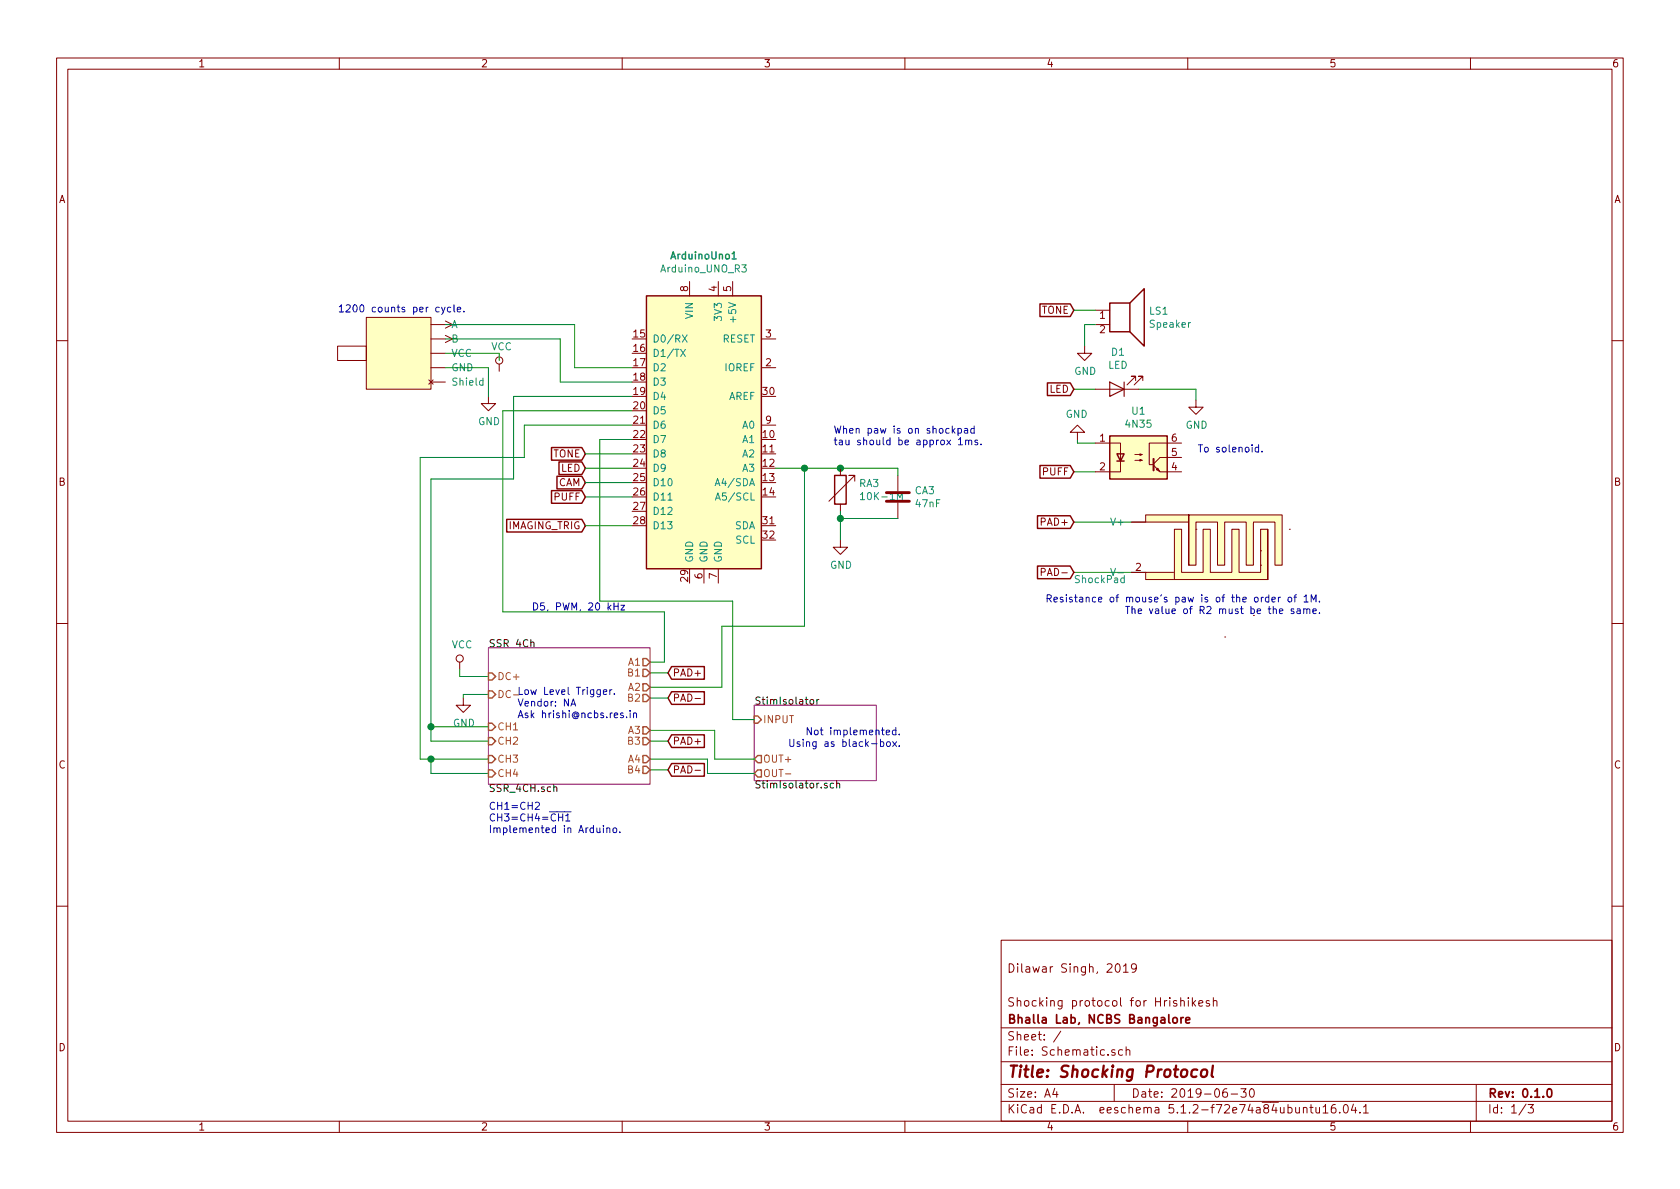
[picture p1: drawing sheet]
<svg xmlns="http://www.w3.org/2000/svg" width="297mm" height="210mm" viewBox="0 0 297 210" stroke-linecap="round" stroke-linejoin="round" font-family="sans-serif">
<g fill="none" stroke="#840000" stroke-width=".18">
<path d="M10 10.3h277v189.9h-277zM12 12.2h273v186.1h-273zM60 10.3v1.9M110 10.3v1.9M160 10.3v1.9M210 10.3v1.9M260 10.3v1.9M64.8 56.1h11.4v12.7h-11.4zM76.2 59.9h2.5M76.2 57.4h2.5M78.7 56.8l1.3 .6-1.3 .6M78.7 59.3l1.3 .6-1.3 .7"/>
<path d="M121.9 49.8v2.5M127 49.8v2.5M129.5 49.8v2.5M134.6 59.9h2.6M193.7 57.4h2.5M193.7 54.9h2.5M10 60.2h2M59.7 61.2h5.1v2.5h-5.1zM64.8 61.2h.1M75.8 67.2l.8 .7M76.2 65h2.5M76.2 62.5h2.5"/>
<path d="M76.2 67.6h2.5M76.6 67.2l-.8 .7M86.4 70.1v1.3h1.2l-1.2 1.2-1.3-1.2h1.3M88.3 64.4v1.3M134.6 65h2.6M134.6 75.2h2.6M190.5 76.4h1.3l-1.3-1.2-1.3 1.2h1.3v1.3M191.8 61.2v1.3h1.2l-1.2 1.2-1.3-1.2h1.3M193.7 78.4h4.4v5h-4.4M193.7 68.8h7.6M200.8 67.3v-.8h-.8h.8l-1.5 1.6M202.1 67.3v-.8h-.8h.8l-1.6 1.6"/>
<path d="M208.9 78.4h-5.7v3.8h.6M211.5 70.7v1.3h1.2l-1.2 1.3-1.3-1.3h1.3M285 60.2h2M148.6 95.5v1.3h1.3l-1.3 1.2-1.3-1.2h1.3M148.6 82.8v1.3M148.6 89.1v1.3M151.1 85.1v-1h-1h1l-4.5 4.5M158.7 84.1v2.8M158.7 88.9v2.8M200 92.3h2.6M200.7 81.4h1.2l-.4 .1v-.2l.4 .1M200.7 80.4h1.2l-.4 .1v-.2l.4 .1"/>
<path d="M204 82.3l1.1 1.1h3.8M204.7 82.8l.3 .5-.5-.2zM208.9 80.9h-3.8l-1.1 1.1M210.2 92.3h-7.6v-1.2h24.1v8.8h-1.3v-7.6h-3.8v7.6h-1.3v-7.6h-3.8v7.6h-1.2v-7.6h-3.8v7.6h-1.3v-8.8v8.8M211.5 93.6h.1M222.9 99.9h.1M222.9 97.4h.1M224.2 93.6v8.9v-8.9h-1.3v7.6h-3.8v-7.6h-1.3v7.6h-3.8v-7.6h-1.3v7.6h-3.8v-7.6h-1.3v8.9h16.6M228 93.6h.1M10 110.3h2M81.3 117.1v1.3M124.5 100.6v2.5"/>
<path d="M127 100.6v2.5M184.1 101.2l.7-.1v-.5l-.2-.1h-.5v1.3M200 101.2h2.6M207.6 101.2h-5v1.3h5M216.5 112.6h.1M285 110.3h2M81.9 123.4v1.3h1.3l-1.3 1.3-1.3-1.3h1.3M122.9 123.5h1M122.9 136.2h1M10 160.2h2M177 166.3h108v32h-108zM197.4 170.5l.3-.1a.94 .94 0 0 1 0 1.5 .8 .8 0 0 1-.6-.6 .8 .8 0 0 1 .3-.8z"/>
<path d="M198.6 170.9l.5-.5v1.5M198.6 171.9h.9M200.9 171.1l-.1 .1a.48 .48 0 0 1-.6 .1l-.1-.2 .1-.6a.48 .48 0 0 1 .7 .2 1.01 1.01 0 0 1-.4 1.2h-.3M208.8 177.1v-.1a.37 .37 0 0 1 .6 .1v.8M208.8 176.4v1.5M210.1 176.4v.2M210.1 176.9v1M210.8 176.4v1.5M211 177.4l.4 .5M211.4 176.9l-.6 .6M212 177.4l.7-.1-.1-.3-.4-.1-.2 .2v.7h.6M213.8 177l-.3-.1-.2 .2v.3l.5 .1v.3h-.5"/>
<path d="M214.5 177.1l.3-.2 .3 .1 .1 .9M214.5 176.4v1.5M285 160.2h2M60 198.3v1.9M110 198.3v1.9M160 198.3v1.9M177 194.8h108M177 191.8h108M177 187.8h108M177 181.8h108M186.5 192.5l-.4 1h1M186.8 193v1"/>
<path d="M187.6 182.3l-1.3 2M197 191.8v3M197.1 185.7a.37 .37 0 0 0-.6 .1l.1 .2 .5 .2 .1 .1-.2 .3-.5-.1M198.5 185.7l-.5-.1-.2 .3v.6l.2 .1 .5-.1M199.1 185.7h.1a.37 .37 0 0 1 .6 .1v.8M199.1 185.1v1.5M210 198.3v1.9M216.9 192.5a.62 .62 0 0 0-.7 .7l.1 .7 .2 .1 .5-.1v-.5l-.1-.2-.4-.1-.3 .3M217.7 193.5h1.1M219.4 192.5h.9l-.5 .6 .5 .1v.7l-.3 .1-.6-.1M221.1 192.6l.2-.1a.8 .8 0 0 1 .5 .8 .8 .8 0 0 1-.5 .7 1 1 0 0 1-.2-1.4zM230.5 196l.2-.2 .3 .1 .1 .9"/>
<path d="M231.6 195.8h.6M231.8 195.3v1.3l.4 .2M232.7 195.8v.9l.4 .1 .2-.1M233.3 195.8v1M233.9 195.8l.5-.5v1.5M233.9 196.8h.9M236.1 195.3a.59 .59 0 0 0-.7 .7v.7l.3 .1 .4-.1 .1-.5-.1-.2-.4-.1-.3 .3M236.9 196.7v.1M237.6 195.5l.3-.2a.8 .8 0 0 1 .5 .8 .8 .8 0 0 1-.5 .7l-.3-.1-.1-.4zM239.3 195.2l-.4 1.1h1M239.6 195.8v1M240.4 196.7v.1"/>
<path d="M241.1 195.8l.4-.5v1.5M241.1 196.8h.8M260 198.3v1.9M261 191.8v6.5M269.8 195.2l-1.2 2M270.2 195.3h.9l-.5 .6 .4 .1v.7l-.2 .1-.6-.1"/>
<circle cx="88.3" cy="63.7" r=".63"/>
<circle cx="81.3" cy="116.5" r=".63"/>
</g>
<path d="M208.8 179.9v1M209.2 179.9l-.3 .2-.1 .1M207.4 180.1l.3-.2 .4 .2 .1 .5-.2 .2-.3 .1-.3-.1zM209.7 180.4l.7-.1-.1-.3-.4-.1-.2 .2v.7h.6M273.7 192.6l.3-.1a.94 .94 0 0 1 0 1.5h-.1a1 1 0 0 1-.2-1.4z" fill="none" stroke="#840000" stroke-width=".3"/>
<path d="M211.7 189.2a.68 .68 0 0 0-1 .3l-.1 .6 .2 .2 .1 .1 .6-.1M212.5 189.3a.53 .53 0 0 1 .6-.2 .53 .53 0 0 1 .4 .4l-.1 .6a.56 .56 0 0 1-.5 .4 .56 .56 0 0 1-.6-.4zM214.5 188.4l-.3 1.8 .3 .2" fill="none" stroke="#840000" stroke-width=".41"/>
<g fill="#ffffc2" stroke="#ffffc2" stroke-width=".18">
<path d="M114.3 52.3h20.3v48.3h-20.3z"/>
<path d="M64.8 56.1h11.4v12.7h-11.4z"/>
<path d="M202.6 101.2h5v1.3h-5z"/>
<path d="M202.6 91.1h7.6v1.2h-7.6z"/>
<path d="M210.2 91.1h16.5v8.8h-1.3v-7.6h-3.8v7.6h-1.3v-7.6h-3.8v7.6h-1.2v-7.6h-3.8v7.6h-1.3z"/>
<path d="M207.6 93.6h1.3v7.6h3.8v-7.6h1.3v7.6h3.8v-7.6h1.3v7.6h3.8v-7.6h1.3v8.9v-8.9v8.9h-16.6z"/>
<path d="M196.2 77.1h10.2v7.6h-10.2z"/>
</g>
<g fill="none" stroke="#840000" stroke-width=".25">
<path d="M114.3 52.3h20.3v48.3h-20.3zM183.9 53.7h5.3l.7 1.2-.7 1.1h-5.3zM196.2 53.6h3.6v5.1h-3.6zM199.8 53.6l2.5-2.6v10.2l-2.5-2.5M97.5 79.1h5.4l.6 1.2-.6 1.1h-5.4zM185.2 67.7h4l.7 1.1-.7 1.1h-4zM196.2 77.1h10.2v7.6h-10.2zM89.6 91.8h13.3l.6 1.2-.6 1.1h-13.3zM97.5 86.8h5.4l.6 1.1-.6 1.1h-5.4zM98.5 84.2h4.4l.6 1.1-.6 1.2h-4.4zM98.8 81.7h4.1l.6 1.1-.6 1.1h-4.1zM147.6 84.1h2v5h-2z"/>
<path d="M183.4 91.2h5.8l.7 1.1-.7 1.1h-5.8zM183.9 82.3h5.3l.7 1.1-.7 1.2h-5.3zM197.5 80.3h1.3l-.7 1.2zM197.5 81.5h1.3M118.7 117.9h5.8v2.2h-5.8l-.6-1.1zM183.4 100.1h5.8l.7 1.1-.7 1.1h-5.8zM118.7 122.3h5.8v2.3h-5.8l-.6-1.2zM118.7 129.9h5.8v2.3h-5.8l-.6-1.1zM118.7 135h5.8v2.3h-5.8l-.6-1.2z"/>
</g>
<g fill="none" stroke="#008484" stroke-width=".18">
<path d="M120.6 59.2l.9 1.3M121.5 59.2l-.9 1.3M131.2 46.8h.8l-.5 .5 .4 .1 .1 .5-.3 .2-.5-.1M85.4 67.3h-.4l-.2 .2 .1 .6h.5M85.4 66.8v1.3M120.3 61.8l.9 1.2M121.2 61.8l-.9 1.2M126.4 85.9l.5-1.3 .4 1.3M126.5 88.4l.4-1.2 .5 1.2M126.6 88.1h.6M152.1 87.4l.4-.3v1.3M152.1 88.4h.8"/>
<path d="M158.7 88.4v-1.3l.4 .9 .4-.9v1.3M196.4 100.5l.4 1.3 .4-1.3M197.7 101.3h.9"/>
</g>
<g fill="none" stroke="#008400" stroke-width=".18">
<path d="M78.7 57.4h22.9v7.6h10.2M78.7 59.9h20.4v7.7h12.7M189.9 54.9h3.8M193.7 57.4h-1.9v3.8M78.7 65h7.7v5.1M78.7 62.5h9.6v1.2M111.8 70.1h-21v14.6h-14.6v46.4h10.2M111.8 75.2h-19.1v5.7h-18.4v53.3h12.1M111.8 72.6h-22.9v35.6h28.6v8.9h-2.6M111.8 77.7h-5.8v28.6h23.5v20.9h3.8M189.9 68.8h3.8M190.5 77.7v.7h3.2"/>
<path d="M201.3 68.8h10.2v1.9M103.5 80.3h8.3M103.5 82.8h8.3M103.5 85.3h8.3M103.5 87.9h8.3M103.5 93h8.3M137.2 82.8h21.5v1.3M142.2 82.8v27.9h-14.6v10.8h-12.7M148.6 82.8v.6M148.6 90.4v5.1M148.6 91.7h10.1M189.9 92.3h12.7"/>
<path d="M189.9 83.4h3.8M81.3 118.4v1.2h5.1M114.9 119h3.2M189.9 101.2h12.7M76.2 134.2v2.6h10.2M76.2 128.5h10.2M86.4 122.8h-4.5v.6M114.9 131.1h3.2M114.9 134.2h10.2v2.6h8.2M114.9 129.2h11.5v5h6.9M114.9 123.4h3.2M114.9 136.1h3.2"/>
</g>
<g fill="none" stroke="#0000c2" stroke-width=".18">
<path d="M78.1 54.3l.3 .9M78.7 54.3l-.4 1.2-.2 .1M79.7 54.4l-.4-.1-.2 .3 .1 .5h.5M80.3 53.9v1.1l.1 .2M80.8 54.7l.7-.1-.1-.2-.3-.1-.3 .2 .1 .6h.5M82 55v.2M168.5 76.1l.4 .5M168.9 75.8l-.5 .4M169.4 75.8h.3l.3 .2-.1 .5h-.5M169.4 75.8v1.2M169.5 77.7l.3-.3v1.3M169.5 78.7h.7"/>
<path d="M170.5 75.8h.5l.1 .8M170.7 77.9l.2-.1 .3 .1 .1 .8M170.7 77.8v.9M171.1 76.1h-.4l-.2 .2v.2h.6M171.3 78l.1-.2 .4 .1v.8M172.2 75.8h-.3l-.3 .2 .2 .5h.4M172.2 75.3v1.3M172.8 77.9l-.3-.1-.1 .2v.2l.4 .1v.3h-.4M173.5 78.5v.2M211.9 78.7h.7M212.2 78.7v1.2M108.6 107.2h.7"/>
<path d="M109.3 106.6v1.3M109.8 107h.6l-.6 .9h.6M185.1 105.8l.7-.1v-.4l-.7-.1v1.2M185.4 105.8l.5 .6M186.4 106l.6-.1-.1-.2-.4-.1-.1 .2v.6h.5M187.9 105.7l-.3-.1-.1 .2v.2l.4 .1v.3h-.4M188.5 105.2v.1M188.5 105.6v.8M189.6 105.7l-.3-.1-.2 .2 .1 .2 .4 .1v.3h-.5M190 105.6h.5M190.2 105.2v1.1l.3 .1M190.9 105.7h.5v.7"/>
<path d="M191.4 105.9l-.4 .1-.2 .1 .2 .3h.4M192 105.7l.2-.1 .3 .1 .1 .7M192 105.6v.8M199.4 107.2v1.3M200.2 107.8l.1-.1h.3l.1 .8M200.2 107.2v1.3M201.2 108.1l.7-.1-.1-.3h-.4l-.2 .1 .1 .7h.5M203.2 107.7l.3 .8 .3-.8M231.8 106.4v-1.2l.5 .9 .4-.9v1.2M232.1 108.1l.6-.1v-.3h-.4l-.2 .1 .1 .7h.5M233.3 106.3v.1M233.3 108.4v.1"/>
<path d="M100.9 124.9l.5-1.3 .4 1.3M101.1 124.5h.6M106.7 122.4l.6-.1-.1-.3h-.3l-.2 .1 .1 .7h.4M107.8 122v.8M108.2 122l-.4 .2M108.6 122.7v.1M110.2 126.1h-.3l-.2 .2 .1 .1 .4 .2v.3h-.5M110.8 126.8v.1M111.4 125.6v.2M111.4 126.1v.8M112 126.2l.2-.1h.3v.8M112 126.1v.8"/>
<path d="M139.6 130.7v1.1l.3 .2h.2l.3-.2v-1.1M141.4 131.2h-.3l-.2 .1 .1 .2 .4 .1v.3h-.5M142 130.7v.2M142 131.2v.8M143.5 128.7v1.2l-.8-1.2v1.2M144.1 129.2l.3-.1 .2 .1v.7h-.4l-.2-.2zM159 129.8v.1M159 131.9v.1M94.6 142l.5-.1 .2 .1 .1 .2-.1 .2-.7 .7h.8M98.5 143.6h2.5M98.8 144.5h.7M99.5 143.9v1.3"/>
<path d="M100 144.3l.4-.4v1.3M100 145.2h.8M105.5 146.4l.1 .8h.3l.2-.1M106.1 146.4v.8M106.7 146v.1M106.7 146.4v.8M107.3 146.5l.2-.1 .3 .1v.7M107.3 146.4v.8M108.4 146.5l.2-.1 .4 .1v.5l-.1 .2h-.3l-.2-.1zM109.6 147.1v.1"/>
</g>
<path d="M86.4 114.5h28.5v24.2h-28.5zM133.3 124.7h21.6v13.3h-21.6z" fill="none" stroke="#840084" stroke-width=".18"/>
<path d="M93.9 113.7l.2-.2 .2 .1 .1 .8M97.9 139.3l.2-.2 .3 .1 .1 .8M143.3 123.7h.3l.2 .1v.7h-.3l-.3-.2zM144.4 123.7v.8M144.8 123.7l-.4 .2M147.4 138.6l-.4-.1-.2 .2 .1 .6h.5M147.9 138.6l.2-.1 .3 .1 .1 .7M147.9 138.1v1.2" fill="none" stroke="#000" stroke-width=".18"/>
<g fill="none" stroke="#848400" stroke-width=".25">
<path d="M86.4 119h.6l.6 .6-.6 .7h-.6zM113.7 116.5h.6l.6 .6-.6 .6h-.6zM113.7 118.4h.6l.6 .6-.6 .6h-.6zM86.4 122.2h.6l.6 .6-.6 .6h-.6zM86.4 127.9h.6l.6 .6-.6 .7h-.6zM86.4 130.4h.6l.6 .7-.6 .6h-.6zM86.4 133.6h.6l.6 .6-.6 .7h-.6zM86.4 136.1h.6l.6 .7-.6 .6h-.6zM113.7 122.8h.6l.6 .6-.6 .7h-.6zM113.7 120.9h.6l.6 .6-.6 .7h-.6zM113.7 128.5h.6l.6 .7-.6 .6h-.6zM113.7 130.4h.6l.6 .7-.6 .6h-.6z"/>
<path d="M113.7 133.6h.6l.6 .6-.6 .7h-.6zM113.7 135.5h.6l.6 .6-.6 .7h-.6zM133.3 126.6h.7l.6 .6-.6 .7h-.7zM134 133.6h.6v1.3h-.6l-.7-.7zM134 136.1h.6v1.3h-.6l-.7-.6z"/>
</g>
<path d="M90.8 122.9h1M138.9 136.8h.9" fill="none" stroke="#848400" stroke-width=".18"/>
<g fill="#008400" stroke="#008400" stroke-width=".25">
<circle cx="142.2" cy="82.8" r=".51"/>
<circle cx="76.2" cy="128.5" r=".51"/>
<circle cx="76.2" cy="134.2" r=".51"/>
<circle cx="148.6" cy="82.8" r=".51"/>
<circle cx="148.6" cy="91.7" r=".51"/>
</g>
<path d="M156.7 88.6h4.1M156.7 87.1h4.1" fill="none" stroke="#840000" stroke-width=".51"/>
<path d="M204 81.1v2.1" fill="none" stroke="#840000" stroke-width=".36"/>
<path d="M196.2 67.6l2.6 1.2-2.6 1.3zM198.8 67.6v2.5" fill="none" stroke="#840000" stroke-width=".2"/>
<text font-size="2.8" fill="#840000" x="178" y="190.5">Title: Shocking Protocol</text>
<g font-size="2.1" fill="#840000">
<text x="178" y="172">Dilawar Singh, 2019</text>
<text x="178" y="178">Shocking protocol for Hrishikesh</text>
<text x="178" y="184">Sheet: /</text>
<text x="178" y="181">Bhalla Lab, NCBS Bangalore</text>
<text x="178" y="186.7">File: Schematic.sch</text>
<text x="178" y="196.9">KiCad E.D.A. eeschema 5.1.2-f72e74a84ubuntu16.04.1</text>
<text x="178" y="194.1">Size: A4</text>
<text x="200" y="194.1">Date: 2019-06-30</text>
<text x="263" y="194.1">Rev: 0.1.0</text>
<text x="263" y="196.9">Id: 1/3</text>
</g>
<g font-size="1.8" fill="#840000">
<text x="35" y="11.9">1</text>
<text x="85" y="11.9">2</text>
<text x="135" y="11.9">3</text>
<text x="185" y="11.9">4</text>
<text x="235" y="11.9">5</text>
<text x="285" y="11.9">6</text>
<text x="10.4" y="35.9">A</text>
<text x="285.4" y="35.9">A</text>
<text x="121.7" y="51.5" transform="rotate(-90 121.7 51.5)">8</text>
<text x="126.7" y="51.5" transform="rotate(-90 126.7 51.5)">4</text>
<text x="129.3" y="51.5" transform="rotate(-90 129.3 51.5)">5</text>
<text x="112.1" y="59.7">15</text>
<text x="135.4" y="59.7">3</text>
<text x="184.2" y="55.5">TONE</text>
<text x="194.5" y="56.4">1</text>
<text x="194.5" y="58.9">2</text>
<text x="112.1" y="62.2">16</text>
<text x="112.1" y="64.8">17</text>
<text x="135.4" y="64.8">2</text>
<text x="112.1" y="67.3">18</text>
<text x="112.1" y="69.8">19</text>
<text x="134.9" y="69.8">30</text>
<text x="185.5" y="69.5">LED</text>
<text x="112.1" y="72.4">20</text>
<text x="112.1" y="74.9">21</text>
<text x="112.1" y="77.5">22</text>
<text x="134.9" y="77.5">10</text>
<text x="135.4" y="74.9">9</text>
<text x="97.8" y="80.9">TONE</text>
<text x="99.2" y="83.4">LED</text>
<text x="112.1" y="80">23</text>
<text x="112.1" y="82.5">24</text>
<text x="134.9" y="80">11</text>
<text x="134.9" y="82.5">12</text>
<text x="194.5" y="78.1">1</text>
<text x="194.5" y="83.2">2</text>
<text x="207.2" y="83.2">4</text>
<text x="207.2" y="80.6">5</text>
<text x="207.2" y="78.1">6</text>
<text x="10.4" y="85.9">B</text>
<text x="98.1" y="88.5">PUFF</text>
<text x="98.7" y="86">CAM</text>
<text x="112.1" y="85.1">25</text>
<text x="112.1" y="87.6">26</text>
<text x="134.9" y="85.1">13</text>
<text x="134.9" y="87.6">14</text>
<text x="184.5" y="84.1">PUFF</text>
<text x="285.4" y="85.9">B</text>
<text x="89.7" y="93.6">IMAGING_TRIG</text>
<text x="112.1" y="90.2">27</text>
<text x="112.1" y="92.7">28</text>
<text x="134.9" y="92.7">31</text>
<text x="134.9" y="95.2">32</text>
<text x="184.3" y="93">PAD+</text>
<text x="184.8" y="101.8">PAD-</text>
<text x="200.8" y="101">2</text>
<text x="121.7" y="102.8" transform="rotate(-90 121.7 102.8)">29</text>
<text x="124.2" y="102.3" transform="rotate(-90 124.2 102.3)">6</text>
<text x="126.7" y="102.3" transform="rotate(-90 126.7 102.3)">7</text>
<text x="204.7" y="108.6">The value of R2 must be the same.</text>
<text x="118.9" y="119.6">PAD+</text>
<text x="118.9" y="124.1">PAD-</text>
<text x="118.9" y="131.7">PAD+</text>
<text x="10.4" y="135.9">C</text>
<text x="118.9" y="136.8">PAD-</text>
<text x="285.4" y="135.9">C</text>
<text x="10.4" y="185.9">D</text>
<text x="285.4" y="185.9">D</text>
<text x="35" y="199.9">1</text>
<text x="85" y="199.9">2</text>
<text x="135" y="199.9">3</text>
<text x="185" y="199.9">4</text>
<text x="235" y="199.9">5</text>
<text x="285" y="199.9">6</text>
</g>
<g font-size="1.8" fill="#008484">
<text x="118.9" y="45.9">ArduinoUno1</text>
<text x="117" y="48.2">Arduino_UNO_R3</text>
<text x="79.8" y="58">A</text>
<text x="122.6" y="56.3" transform="rotate(-90 122.6 56.3)">VIN</text>
<text x="127.6" y="56.5" transform="rotate(-90 127.6 56.5)">3V3</text>
<text x="130.2" y="56.5" transform="rotate(-90 130.2 56.5)">+5V</text>
<text x="203.3" y="55.6">LS1</text>
<text x="203.5" y="58">Speaker</text>
<text x="79.8" y="60.6">B</text>
<text x="79.8" y="63.1">VCC</text>
<text x="79.8" y="65.7">GND</text>
<text x="86.8" y="61.9">VCC</text>
<text x="115.3" y="60.6">D0/RX</text>
<text x="115.3" y="63.1">D1/TX</text>
<text x="115.3" y="65.7">D2</text>
<text x="127.7" y="60.6">RESET</text>
<text x="128.2" y="65.7">IOREF</text>
<text x="195.9" y="65.2">LED</text>
<text x="196.5" y="62.9">D1</text>
<text x="79.8" y="68.2">Shield</text>
<text x="115.3" y="68.2">D3</text>
<text x="115.3" y="70.7">D4</text>
<text x="128.8" y="70.7">AREF</text>
<text x="189.9" y="66.3">GND</text>
<text x="84.5" y="75.2">GND</text>
<text x="115.3" y="73.3">D5</text>
<text x="115.3" y="75.8">D6</text>
<text x="131.3" y="75.8">A0</text>
<text x="188.4" y="73.9">GND</text>
<text x="199.2" y="75.6">4N35</text>
<text x="200.2" y="73.3">U1</text>
<text x="209.6" y="75.8">GND</text>
<text x="115.3" y="78.4">D7</text>
<text x="115.3" y="80.9">D8</text>
<text x="115.3" y="83.4">D9</text>
<text x="131.3" y="78.4">A1</text>
<text x="131.3" y="80.9">A2</text>
<text x="131.3" y="83.4">A3</text>
<text x="115.3" y="86">D10</text>
<text x="115.3" y="88.5">D11</text>
<text x="127.1" y="86">A4/SDA</text>
<text x="127.3" y="88.5">A5/SCL</text>
<text x="151.9" y="86.1">RA3</text>
<text x="152.7" y="88.4">10K-1M</text>
<text x="161.8" y="87.4">CA3</text>
<text x="162" y="89.7">47nF</text>
<text x="115.3" y="91.1">D12</text>
<text x="115.3" y="93.6">D13</text>
<text x="129.9" y="93.6">SDA</text>
<text x="196.8" y="93">V+</text>
<text x="122.6" y="99.6" transform="rotate(-90 122.6 99.6)">GND</text>
<text x="125.1" y="99.6" transform="rotate(-90 125.1 99.6)">GND</text>
<text x="127.6" y="99.6" transform="rotate(-90 127.6 99.6)">GND</text>
<text x="130.1" y="96.1">SCL</text>
<text x="146.8" y="100.6">GND</text>
<text x="190.2" y="103.1">ShockPad</text>
<text x="79.9" y="114.6">VCC</text>
<text x="80.1" y="128.5">GND</text>
</g>
<g font-size="1.8" fill="#0000c2">
<text x="59.7" y="55.2">1200 counts per cycle.</text>
<text x="147.3" y="76.7">When paw is on shockpad</text>
<text x="147.3" y="78.7">tau should be approx 1ms.</text>
<text x="213.1" y="80">To solenoid.</text>
<text x="94" y="107.9">D5, PWM, 20 kHz</text>
<text x="192.8" y="106.5">Resistance of mouse's paw is of the order of 1M.</text>
<text x="91.4" y="122.9">Low Level Trigger.</text>
<text x="91.4" y="124.9">Vendor: NA</text>
<text x="91.4" y="127">Ask hrishi@ncbs.res.in</text>
<text x="144.6" y="130">Not implemented.</text>
<text x="142.8" y="132.1">Using as black-box.</text>
<text x="86.4" y="143.2">CH1=CH2</text>
<text x="86.4" y="145.3">CH3=CH4=CH1</text>
<text x="86.4" y="147.3">Implemented in Arduino.</text>
</g>
<g font-size="1.8">
<text x="86.4" y="114.4">SSR 4Ch</text>
<text x="133.3" y="124.6">StimIsolator</text>
<text x="86.4" y="140">SSR_4CH.sch</text>
<text x="133.3" y="139.4">StimIsolator.sch</text>
</g>
<g font-size="1.8" fill="#848400">
<text x="111.2" y="117.7">A1</text>
<text x="111.2" y="119.6">B1</text>
<text x="87.9" y="120.3">DC+</text>
<text x="87.9" y="123.4">DC-</text>
<text x="111.2" y="124.1">B2</text>
<text x="111.2" y="122.2">A2</text>
<text x="87.9" y="129.2">CH1</text>
<text x="87.9" y="131.7">CH2</text>
<text x="111.2" y="129.8">A3</text>
<text x="111.2" y="131.7">B3</text>
<text x="134.9" y="127.9">INPUT</text>
<text x="87.9" y="134.9">CH3</text>
<text x="87.9" y="137.4">CH4</text>
<text x="111.2" y="134.9">A4</text>
<text x="111.2" y="136.8">B4</text>
<text x="134.9" y="134.9">OUT+</text>
<text x="134.9" y="137.4">OUT-</text>
</g>
</svg>
